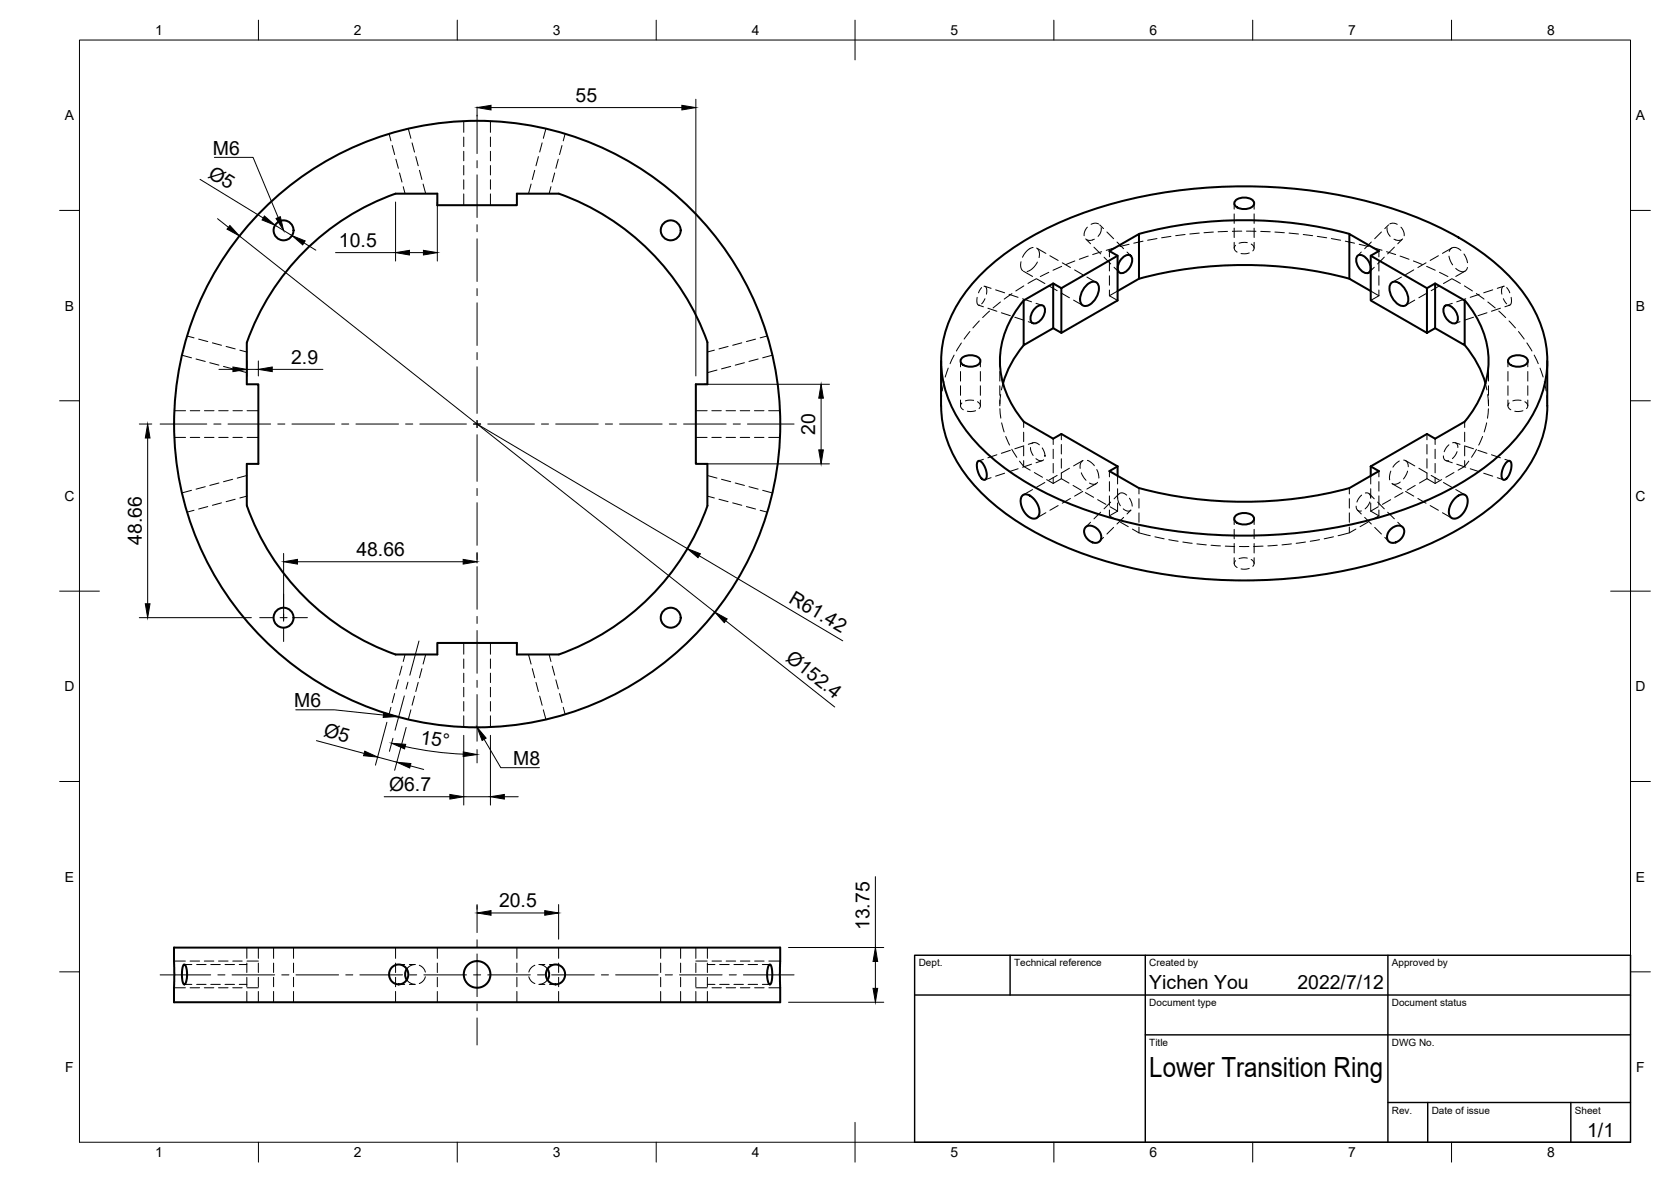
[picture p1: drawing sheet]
<svg xmlns="http://www.w3.org/2000/svg" width="420mm" height="297mm" viewBox="0 0 420 297" stroke-linecap="round" stroke-linejoin="round" font-family="sans-serif">
<!-- layer: Visible -->
<g fill="none" stroke="#000" stroke-width=".51">
<path d="M286.4 58.8a103.2 103.2 0 0 1 52.9 0M310.7 50.4a3.4 3.4 0 0 1 4.6 .3 1.57 1.57 0 0 1-1.8 1.8 3 3 0 0 1-3.1-1v-.8zM246.6 69a71.8 71.8 0 0 1 28.6-16.5 126 126 0 0 1 79.6 1.6 64.7 64.7 0 0 1 26.7 17.5 28.5 28.5 0 0 1 6.9 24.7 34.6 34.6 0 0 1-11.9 18.6 78.9 78.9 0 0 1-30.4 15.3 126.3 126.3 0 0 1-75.2-2.8 64.7 64.7 0 0 1-26.7-17.6 28.5 28.5 0 0 1-6.9-24.7 33.4 33.4 0 0 1 9.3-16.1zM257.4 75.5a22.2 22.2 0 0 0-4 24.2 28.1 28.1 0 0 0 4 6.2M260.1 77.7a1.58 1.58 0 0 1 2.5-.6 3.3 3.3 0 0 1-2.6 4.2 1.58 1.58 0 0 1-.6-2.5zM264.8 71.2l2.1 1.2v11.3l-2.1-1.2zM264.8 71.2l-7.4 4.3v11.2l7.4-4.2M272.9 72a2.18 2.18 0 0 1 2.9-.9 3.8 3.8 0 0 1-.8 4.6 2.18 2.18 0 0 1-2.9 .9 3.8 3.8 0 0 1 .8-4.6zM281 73.1l5.4-3.1v-11.2l-7.4 4.3 2 1.2v11.2l-14.1 8.2M281 64.3l-14.1 8.1M282 65a1.58 1.58 0 0 1 2.5-.5 3.3 3.3 0 0 1-2.6 4.2 1.58 1.58 0 0 1-.6-2.5zM286.4 70a103.2 103.2 0 0 1 52.9 0"/>
<path d="M341.2 64.5a1.58 1.58 0 0 1 2.5 .5 3.1 3.1 0 0 1 .7 3.2 1.58 1.58 0 0 1-2.4-.5 3.1 3.1 0 0 1-.8-3.2zM344.7 73.1l-5.4-3.1v-11.2l7.4 4.3-2 1.2v11.2l14.1 8.2M344.7 64.3l14.1 8.1M349.9 71.1a2.18 2.18 0 0 1 2.9 .9 3.8 3.8 0 0 1 .8 4.6 2.18 2.18 0 0 1-2.9-.9 3.8 3.8 0 0 1-.8-4.6zM358.8 72.4l2-1.2v11.3l-2 1.2zM360.8 71.2l7.5 4.3v11.2l-7.5-4.2M363.1 77.1a1.58 1.58 0 0 1 2.5 .6 3.1 3.1 0 0 1 .8 3.2 1.58 1.58 0 0 1-2.5-.6 3.1 3.1 0 0 1-.8-3.2zM368.3 75.5a22.2 22.2 0 0 1 4 24.2 28.1 28.1 0 0 1-4 6.2M236.6 90.7v11.3M241.8 90a3.4 3.4 0 0 1 4.6 .3 1.57 1.57 0 0 1-1.7 1.8 3 3 0 0 1-3.1-1v-.8zM257.4 86.7a26.2 26.2 0 0 0-5.2 9.7M368.3 86.7a26.2 26.2 0 0 1 5.2 9.7"/>
<path d="M379.5 90a3.4 3.4 0 0 1 4.6 .3 1.57 1.57 0 0 1-1.8 1.8 3 3 0 0 1-3.1-1v-.8zM389 90.7l.1 11.3a31.2 31.2 0 0 1-10.4 22.1 71.7 71.7 0 0 1-27.4 15.8 126.5 126.5 0 0 1-76.9 0 71.7 71.7 0 0 1-27.4-15.8 31.2 31.2 0 0 1-10.4-22.1M245.9 116l.6-.1 1 1.3 .6 1.6-.1 1.3a.74 .74 0 0 1-.8 .5 .74 .74 0 0 1-.6-.6l-.9-2.1-.1-1.2zM257.4 106l7.4 4.2 2.1-1.1 14.1 8.1M281 117.2l-2 1.2 7.4 4.3a103.2 103.2 0 0 0 52.9 0M281 117.2v2.4M344.7 117.2l2 1.2-7.4 4.3M344.7 117.2v2.4M368.3 106l-7.5 4.2-2-1.1-14.1 8.1M378.8 116.2l.4-.3h.5l.3 .4v.8l-.3 1.8-1 1.5a.72 .72 0 0 1-.9 0 .72 .72 0 0 1-.3-.9l.3-1.4zM62.1 127.1v-10.5h2.9v-20h-2.9v-10.5a61.4 61.4 0 0 1 37.4-37.4h10.5v2.9h20v-2.9h10.5a61.3 61.3 0 0 1 37.4 37.4v10.5h-2.9v20h2.9v10.5M62.1 127.1a61.4 61.4 0 0 0 37.4 37.4"/>
<path d="M177.9 127.1a61.4 61.4 0 0 1-37.4 37.4M257 124.6l.7-.4 .9 .2 .9 .6 .9 1 .6 1.1 .4 1.3-.1 .9-.5 .8-.8 .3-.7-.2-.9-.5-.9-1.1-.5-.9-.4-1.4 .1-1zM272.9 132.6l.5-.4 .7-.1 1.5 .5 1 1.2 .3 1.3a1.66 1.66 0 0 1-1.2 1.3 1.66 1.66 0 0 1-1.7-.5l-.8-.7-.5-1.1-.1-.8zM310.7 129.6a3.4 3.4 0 0 1 4.6 .4 1.57 1.57 0 0 1-1.8 1.8 3 3 0 0 1-3.1-1.1v-.7zM349.6 133l1-.7 1.2-.2a1.67 1.67 0 0 1 1.3 1.2 1.67 1.67 0 0 1-.5 1.7l-.8 .9-1.3 .5a1.6 1.6 0 0 1-1.7-.8 1.6 1.6 0 0 1 .3-1.9zM366 125.1l1.1-.7 1.1-.1 .6 .5 .2 1.3-.3 1.6-.8 1.2-1.2 1.1-1.1 .4-.6-.2-.4-.4-.3-1.4 .6-1.9zM99.5 164.5h10.5v-2.9h20v2.9h10.5M43.8 238.1h152.4v13.8h-152.4zM46.2 242.5l.2-.1 .3 .3 .3 1.2v1.9l-.4 1.4a.38 .38 0 0 1-.5 .1 .38 .38 0 0 1-.1-.5l-.3-2.3 .1-1.1zM102.3 243.5l-.4 1.4 .4 1.3M137.7 243.5l.4 1.4-.4 1.3M193.4 242.5a.42 .42 0 0 1 .5 0 .42 .42 0 0 1 .1 .5l.2 2.2-.4 2a.39 .39 0 0 1-.5 .1 .39 .39 0 0 1-.2-.5l-.2-2.4z"/>
<circle cx="71.3" cy="57.9" r="2.51"/>
<circle cx="168.6" cy="57.9" r="2.51"/>
<circle cx="120" cy="106.6" r="76.2"/>
<circle cx="71.3" cy="155.2" r="2.51"/>
<circle cx="168.6" cy="155.2" r="2.51"/>
<circle cx="100.2" cy="244.9" r="2.46"/>
<circle cx="120" cy="244.9" r="3.4"/>
<circle cx="139.7" cy="244.9" r="2.46"/>
</g>
<!-- layer: Hidden -->
<g fill="none" stroke="#000" stroke-width=".25">
<path d="M97.8 33.6l.5 1.8M98.6 36.6l.6 2.2M102.7 32.3l.6 2.5M103.6 35.9l.6 2.3M104.5 39.4l.7 2.3M116.6 30.4v2.9M116.6 34.4v2.4M116.6 38v2.4M123.3 30.4v2.9M123.3 34.4v2.4M123.3 38v2.4M135.4 39.4l-.6 2.3"/>
<path d="M136.3 35.9l-.6 2.3M137.3 32.3l-.7 2.5M141.3 36.6l-.6 2.2M142.1 33.6l-.5 1.8M99.5 40l.7 2.3M100.5 43.5l.6 2.2M101.4 46.9l.5 1.8M105.5 42.8l.6 2.3M106.4 46.3l.6 2.4M116.6 41.6v2.4M116.6 45.2v2.3M116.6 48.7v2.9"/>
<path d="M123.3 41.6v2.4M123.3 45.2v2.3M123.3 48.7v2.9M133.5 46.3l-.6 2.4M134.5 42.8l-.7 2.3M138.5 46.9l-.4 1.8M139.5 43.5l-.6 2.2M140.4 40l-.6 2.3M273.4 57.1l-.7 1.3-.1 .9M276.2 56.3l-.8-.2-1.1 .3M276.5 56.5l1 1M276.9 57.2l-.1 1.2-.7 1"/>
<path d="M278.3 58.3l1.7 1.7M290.9 60l-2.3 .4M294.4 59.4l-2.3 .4M298 58.9l-2.4 .3M301.5 58.6l-2.3 .2M305.1 58.3l-2.4 .2M308.7 58.2l-2.4 .1M310.3 51.1v1.5M310.3 53.7v2.4M310.3 57.3v2.4M312.2 58.1h-2.3M313.4 58.1h2.4"/>
<path d="M315.3 51.1v1.5M315.3 53.7v2.4M315.3 57.3v2.4M317 58.2l2.4 .1M320.6 58.3l2.3 .2M324.1 58.6l2.4 .2M327.7 58.9l2.4 .3M331.2 59.4l2.4 .4M334.8 60l2.3 .4M347.3 58.3l-1.6 1.7M348.8 57.2l.1 1.2 .7 1M349.2 56.5l-1 1"/>
<path d="M349.4 56.3l.9-.2 1 .3M352.3 57.1l.7 1.3 .1 .9M245.7 74.7v1.6l.3 .4h.3M246.1 76.7l1.2 .4M246.8 72.3l-.8 1.3M247.4 71.9l.4 .1 .3 .5-.1 1.4M247.6 72l1.6 .5M247.6 75.1l-.8 1.3M248.4 77.5l2.3 .7M248.8 78.2l-1.7 1.6M250.3 72.8l2.3 .8M251.6 75.9l-1.9 1.5"/>
<path d="M251.8 78.6l2.2 .7M253.7 74l2.3 .7M254.4 73.8l-1.9 1.4M255.2 79.7l2.2 .8M256.7 65.8v1.3l.4 .9M257.1 75.1l2.3 .7M257.3 68.1l2.3 1.4M257.4 71.8l-2 1.3M259.8 62.2l-1.5 .7-1.2 1.8M260.5 76.2l1.6 .5M260.5 70.1l-2 1.1M260.6 62.3l2.4 1.4"/>
<path d="M260.6 70.1l2.1 1.2M260.8 65.9l-1.1 1.5-1.4 .8M260.9 62.5l.4 .9v1.3M263.7 68.4l-2.1 1.1M263.8 71.8l2 1.3M264 64.3l2.1 1.2M266.8 73.6l2.1 1.2M267 66.9l-2.2 1M267.1 66l2.1 1.2M269.9 75.4l2.4 1.4M270.2 67.8l2 1.2M270.3 65.6l-2.2 .9"/>
<path d="M273 60l1.2 1.3M273.3 69.6l2.3 1.4M273.6 64.4l-2.2 .8M275.1 62.1l1.7 1.7M275.2 60.1l-1 .3-1-.2M277 63.3l-2.3 .7M277.6 64.6l1.7 1.7M279 63.1v1.4M279 65.7v2.4M279 69.3v2.4M279 72.9v1.4M279 74.3l2 1.2"/>
<path d="M280.1 67.2l1.3 1.2M280.4 62.3l-2.2 .6M280.9 60.8l1.6 1.7M281 73.1l-2 1.2M283.4 63.3l1 1M283.9 61.4l-2.3 .6M287.4 60.6l-2.3 .5M310.3 60.9v1.4M310.7 61.6a1.02 1.02 0 0 0 .4 1.8M313.6 61l-1.1-.1-.9 .2M314.1 63.6l-.8 .2-1.3-.1M314.6 61.3a1.02 1.02 0 0 1 .4 1.7"/>
<path d="M315.3 60.9v1.4M338.3 60.6l2.3 .5M341.8 61.4l2.3 .6M342.3 63.3l-1 1M344.7 73.1l2 1.2M344.8 60.8l-1.7 1.7M345.2 62.3l2.3 .6M345.5 67.2l-1.2 1.2M346.7 63.1v1.4M346.7 65.7v2.4M346.7 69.3v2.4M346.7 72.9v1.4"/>
<path d="M346.7 74.3l-2 1.2M348.1 64.6l-1.7 1.7M348.6 63.3l2.3 .7M350.5 60.1l1 .3 .9-.2M350.6 62.1l-1.7 1.7M352 64.4l2.3 .8M352.4 69.6l-2.3 1.4M352.7 60l-1.2 1.3M355.4 65.6l2.2 .9M355.5 67.8l-2.1 1.2M355.7 75.4l-2.3 1.4M358.6 66l-2.1 1.2"/>
<path d="M358.7 66.9l2.2 1M358.8 73.6l-2 1.2M361.7 64.3l-2.1 1.2M361.9 71.8l-2 1.3M361.9 68.4l2.2 1.1M364.3 64.4l.3 1 .7 1.2M365 70.1l-2.1 1.2M365 62.3l-2.3 1.4M365.1 70.1l2.1 1.1M365.2 76.2l-1.6 .5M367.3 62.9l-.8-.5-1-.2-.6 .2-.5 .8M368.1 63.8l.6 1 .3 1.2"/>
<path d="M368.2 71.8l2 1.3M368.4 68.1l-2.4 1.4M368.6 75.1l-2.3 .7M369 67.2l-.3 .7-.8 .4-1-.2-.9-.7M370.5 79.7l-2.3 .8M371.2 73.8l1.9 1.4M371.9 74l-2.2 .7M373.9 78.6l-2.3 .7M374.1 75.9l1.9 1.5M375.3 72.8l-2.2 .8M376.9 78.2l1.7 1.6M377.3 77.5l-2.3 .7"/>
<path d="M378 75.1l.8 1.3M378 72l-1.5 .5M378.2 71.9l-.3 .1-.3 .5v1.4M378.8 72.3l.8 1.3M379.6 76.7l-1.2 .4M380 74.7l-.1 1.6-.2 .4h-.4M45.7 89.3l2.5 .6M47 84.4l1.8 .5M49.3 90.2l2.3 .6M50 85.2l2.2 .6M52.7 91.2l2.4 .6M53.4 86.2l2.3 .6"/>
<path d="M56.2 92.1l2.3 .6M56.9 87.1l2.2 .6M59.6 93l2.5 .6M60.3 88l1.8 .5M179.6 88l-1.7 .5M180.3 93l-2.4 .6M183.1 87.1l-2.3 .6M183.7 92.1l-2.3 .6M186.5 86.2l-2.3 .6M187.2 91.2l-2.3 .6M190 85.2l-2.3 .6M190.6 90.2l-2.3 .6"/>
<path d="M192.9 84.4l-1.8 .5M194.2 89.3l-2.4 .6M236.8 99.4l-.2 2.6M237.4 95.9l-.5 2.3M238.4 92.5l-.7 2.2M239.9 89.2l-1 2.2M241.5 90.7v1.5M241.5 93.4v2.4M241.5 97v2.3M241.7 86.2l-1.2 2M243.9 83.3l-1.5 1.9M246.2 80.7l-1.6 1.7"/>
<path d="M246.5 90.7v1.5M246.5 93.4v2.4M246.5 97v2.3M251.4 90.7v1.5M251.4 93.4v2.4M251.4 97v2.3M251.6 99.2l-.2 2.3M252.2 96.4l-.4 1.6M258.6 80.8l1.2 .4M367.1 80.8l-1.2 .4M373.5 96.4l.4 1.6M374.1 99.2l.1 2.3"/>
<path d="M374.3 90.7v1.5M374.3 93.4v2.4M374.3 97v2.3M379.2 90.7v1.5M379.2 93.4v2.4M379.2 97v2.3M379.4 80.7l1.6 1.7M381.8 83.3l1.4 1.9M383.9 86.2l1.3 2M384.2 90.7v1.5M384.2 93.4v2.4M384.2 97v2.3"/>
<path d="M385.8 89.2l1 2.2M387.2 92.5l.8 2.2M388.3 95.9l.4 2.3M388.9 99.4l.1 2.6M43.8 103.2h2.9M43.8 109.9h2.9M47.8 103.2h2.4M47.8 109.9h2.4M51.4 103.2h2.4M51.4 109.9h2.4M55 103.2h2.4M55 109.9h2.4"/>
<path d="M58.6 103.2h2.3M58.6 109.9h2.3M62.1 119.5l-2.5 .6M62.1 103.2h2.9M62.1 109.9h2.9M175 103.2h2.8M175 109.9h2.8M177.9 119.5l2.4 .6M179 103.2h2.4M179 109.9h2.4M182.6 103.2h2.3M182.6 109.9h2.3"/>
<path d="M186.1 103.2h2.4M186.1 109.9h2.4M189.7 103.2h2.4M189.7 109.9h2.4M193.3 103.2h2.8M193.3 109.9h2.8M241.5 100.5v1.5M241.9 101.3a1.01 1.01 0 0 0 .3 1.7M244.8 100.6l-1.1-.1-1 .2M245.3 103.2l-1.2 .2-.9-.1M245.8 101a1.04 1.04 0 0 1 .4 1.7M246.5 100.5v1.5"/>
<path d="M247.3 115.4l-1.2 .4M250.7 114.3l-2.3 .7M251.4 100.5v1.5M251.4 102.7l.3 2.4M251.9 106.3l.6 2.2M252.6 118.9l-2.3 .8M252.9 109.7l1 2.2M254 113.2l-2.2 .7M254.4 112.9l1.3 2M256 117.8l-2.3 .7M256.3 115.9l1.1 1.3M257.4 115.7v1.5l1.6 1"/>
<path d="M257.4 106v1.4M257.4 108.6v2.4M257.4 112.2v2.4M257.4 112l-2.2 .8M259.1 112.5l.2 1 .5 1M259.4 116.7l-2.3 .7M259.4 111.5a1.39 1.39 0 0 1 1.9 .3M259.8 111.3l-1.2 .4M260.1 118.8l2 1.1M260.5 115.3a1.45 1.45 0 0 0 1.9 .3M262.1 112.6l.5 1.2 .1 .8M262.1 115.8l-1.6 .5"/>
<path d="M264.8 110.2v1.5M264.8 112.9v2.4M264.8 116.5v2.3M265.8 119.5l-2 1.2M266.9 109.1v1.4M266.9 111.7v2.4M266.9 115.3v2.4M268.9 117.7l-2 1.2v1.4M271.9 118.8l1.2 1.9M272.3 115.7l-2.4 1.4M272.3 115.7l-.6 .8-.1 1.2M273.4 115.7l.9 .5 .9 .8"/>
<path d="M275.8 118l.4 1.1 .1 1M279 118.4v1.4M281 119.6v2M344.7 119.6v2M346.7 118.4v1.4M349.7 118.4l-.3 1.2v1M351.9 115.9l-.9 .6-.8 .9M352.9 115.6l.5 .1 .4 .5 .3 1.1M353.4 115.7l2.3 1.4M353.9 118.4l-1 2M356.8 117.7l2 1.2v1.4M358.8 109.1v1.4"/>
<path d="M358.8 111.7v2.4M358.8 115.3v2.4M359.9 119.5l2 1.2M360.8 110.2v1.5M360.8 112.9v2.4M360.8 116.5v2.3M362.9 114.6a1.03 1.03 0 0 0 1.4 1.2M363.6 115.8l1.6 .5M364.3 111.8l-.7 .8-.5 .9M365.3 111.3a1.02 1.02 0 0 1 1.3 1.2M365.6 118.8l-2.1 1.1M365.9 111.3l1.2 .4"/>
<path d="M366.3 116.7l2.3 .7M366.4 113.5l-.6 1.1-.6 .7M368.2 112l2.3 .8M368.3 115.7v1.5l-1.7 1M368.3 106v1.4M368.3 108.6v2.4M368.3 112.2v2.4M369.3 115.9l-1 1.3M369.7 117.8l2.2 .7M371.2 112.9l-1.2 2M371.6 113.2l2.3 .7M372.8 109.7l-1 2.2"/>
<path d="M373.1 118.9l2.2 .8M373.8 106.3l-.6 2.2M374.2 102.7l-.2 2.4M374.3 100.5v1.5M375 114.3l2.3 .7M378.4 115.4l1.2 .4M379.2 100.5v1.5M379.5 101.3a1.02 1.02 0 0 0 .4 1.7M382.5 100.6l-1.1-.1-1 .2M382.9 103.2l-1.2 .2-.8-.1M383.4 101a1.03 1.03 0 0 1 .4 1.7M384.2 100.5v1.5"/>
<path d="M48.2 123.2l-2.5 .7M48.8 128.2l-1.8 .5M51.6 122.3l-2.3 .6M52.2 127.3l-2.2 .6M55.1 121.4l-2.4 .6M55.7 126.4l-2.3 .6M58.5 120.4l-2.3 .7M59.1 125.5l-2.2 .6M62.1 124.7l-1.8 .4M177.9 124.7l1.7 .4M180.8 125.5l2.3 .6M181.4 120.4l2.3 .7"/>
<path d="M184.2 126.4l2.3 .6M184.9 121.4l2.3 .6M187.7 127.3l2.3 .6M188.3 122.3l2.3 .6M191.1 128.2l1.8 .5M191.8 123.2l2.4 .7M249.2 120l-1.6 .6M259.6 123l-2.3 1.4M262.7 121.2l-2.1 1.2M263 128.8l-2.4 1.4M263.2 120.5l1.6 1M264.8 120v1.5"/>
<path d="M266.1 127l-2.1 1.2M266.9 120.3l-2.1 1.2M266.9 120.3l1.9 1.1M269.2 125.3l-2.1 1.2M269.8 122l2.1 1.2M272.2 123.5l-2 1.2M272.9 123.8l2.1 1.2M274.2 131.2l-1.2 1.3M275.6 121.6l-2.3 1.3M276 121.2l-.4 .3-.6 .2-1.1-.3M276 125.6l2.1 1.2M276.8 128.7l-1.7 1.7"/>
<path d="M277.5 135.1l-1 .9M279 121v2.4M279 124.6v2.4M279 128.2v1.4M279 129.6l1.6 1M279.1 127.3l1.9 1.1M279.3 126.2l-1.7 1.7M280 132.5l-1.7 1.7M281 128.4l-2 1.2M281 122.8v2.4M281 126.4v2M281 125.1l.1 .8 .6 1.2"/>
<path d="M281.4 124.1a1.4 1.4 0 0 1 1.9 .3M281.4 124.1l-1.3 1.3M281.6 131.2l2.1 1.2M282.4 127.9a1.39 1.39 0 0 0 2 .3l-1 1M282.5 130l-1.6 1.7M284 125.2l.5 1 .2 1M286.4 132.4v1.5l-1.7-.9M286.4 133.9l2.8 .7M286.4 122.7v1.4M286.4 125.3v2.4M286.4 128.9v2.4M290.4 134.9l2.3 .5"/>
<path d="M293.9 135.6l2.3 .4M297.4 136.2l2.4 .3M300.9 136.7l2.4 .2M304.5 137l2.4 .2M308.1 137.3h2.4M310.3 130.4v1.4M310.3 133v2.4M310.3 136.6v2.4M311.6 137.3h2.4M315.3 130.4v1.4M315.3 133v2.4M315.3 136.6v2.4"/>
<path d="M317.6 137.3h-2.4M321.2 137l-2.4 .2M324.7 136.7l-2.4 .2M328.3 136.2l-2.4 .3M331.8 135.6l-2.4 .4M335.3 134.9l-2.3 .5M339.3 132.4v1.5l1.6-.9M339.3 133.9l-2.9 .7M339.3 122.7v1.4M339.3 125.3v2.4M339.3 128.9v2.4M341 127.2a1.02 1.02 0 0 0 1.3 1.2"/>
<path d="M341.3 128.2l1 1M342.4 124.4l-.6 .6-.6 1.2M343.1 130l1.7 1.7M343.3 123.9a1.04 1.04 0 0 1 1.3 1.2M344 131.2l-2 1.2M344.3 124.1l1.2 1.3M344.4 126.1l-.4 1-.8 .8M344.7 122.8v2.4M344.7 126.4v2M344.7 128.4l2 1.2M345.7 132.5l1.6 1.7M346.4 126.2l1.7 1.7"/>
<path d="M346.6 127.3l-1.9 1.1M346.7 121v2.4M346.7 124.6v2.4M346.7 128.2v1.4M346.7 129.6l-1.6 1M348.2 135.1l1 .9M348.9 128.7l1.7 1.7M349.7 125.6l-2.1 1.2M350.1 121.6l2.3 1.3M351.5 131.2l1.2 1.3M352.1 121.1l-1.1 .6-1-.2M352.8 123.8l-2.1 1.2"/>
<path d="M353.4 123.5l2.1 1.2M355.9 122l-2.1 1.2M356.5 125.3l2.1 1.2M358.8 120.3l2 1.2M358.8 120.3l-1.9 1.1M359.6 127l2.1 1.2M360.8 120v1.5M362.5 120.5l-1.7 1M362.7 128.8l2.3 1.4M362.9 121.2l2.1 1.2M366 123l2.4 1.4M376.5 120l1.5 .6"/>
<path d="M310.3 140.2v1.4M310.7 140.9a1.02 1.02 0 0 0 .4 1.7M313.6 140.3l-1.1-.1-.9 .2M314.1 142.8l-.8 .2h-1.3M314.6 140.6a1.02 1.02 0 0 1 .4 1.7M315.3 140.2v1.4M98.3 177.7l-.5 1.8M99.2 174.3l-.6 2.3M100.2 170.8l-.7 2.3M101.1 167.4l-.6 2.3M101.9 164.5l-.5 1.7M103.3 178.4l-.6 2.4"/>
<path d="M104.2 174.9l-.6 2.3M105.2 171.5l-.7 2.3M106.1 168l-.6 2.3M107 164.5l-.6 2.4M116.6 161.6v2.8M116.6 165.6v2.4M116.6 169.2v2.3M116.6 172.7v2.4M116.6 176.3v2.4M116.6 179.9v2.8M123.3 161.6v2.8M123.3 165.6v2.4"/>
<path d="M123.3 169.2v2.3M123.3 172.7v2.4M123.3 176.3v2.4M123.3 179.9v2.8M132.9 164.5l.6 2.4M133.8 168l.7 2.3M134.8 171.5l.6 2.3M135.7 174.9l.6 2.3M136.6 178.4l.7 2.4M138.1 164.5l.4 1.7M138.9 167.4l.6 2.3M139.8 170.8l.6 2.3"/>
<path d="M140.7 174.3l.6 2.3M141.6 177.7l.5 1.8M62.1 238.1v2.7M65 238.1v2.7M68.8 238.1v2.7M73.8 238.1v2.7M99.5 238.1v2.7M110 238.1v2.7M130 238.1v2.7M140.5 238.1v2.7M166.1 238.1v2.7M171.1 238.1v2.7"/>
<path d="M175 238.1v2.7M177.9 238.1v2.7M43.8 241.5h2.8M43.8 248.2h2.8M46.4 247.4h1.8M46.4 242.4h1.8M47.8 241.5h2.4M47.8 248.2h2.4M49.4 247.4h2.4M49.4 242.4h2.4M51.4 241.5h2.4M51.4 248.2h2.4"/>
<path d="M53 247.4h2.4M53 242.4h2.4M54.9 241.5h2.4M54.9 248.2h2.4M56.6 247.4h2.4M56.6 242.4h2.4M58.5 241.5h2.4M58.5 248.2h2.4M60.2 247.4h1.9M60.2 242.4h1.9M62.1 242v2.4M62.1 245.6v2.4"/>
<path d="M62.1 249.2v2.7M62.1 241.5h2.9M62.1 248.2h2.9M65 242v2.4M65 245.6v2.4M65 249.2v2.7M68.8 242v2.4M68.8 245.6v2.4M68.8 249.2v2.7M73.8 242v2.4M73.8 245.6v2.4M73.8 249.2v2.7"/>
<path d="M99.5 242v2.4M99.5 245.6v2.4M99.5 249.2v2.7M100.2 247.4h1.5M100.2 242.4h1.5M102.3 246.2l1 .9 1 .3M102.9 247.4h1.5M102.9 242.4h1.5M104.3 242.4l-1 .2-1 .9M105.4 242.6l.9 .5 .7 1.2M107 245.5l-.7 1.2-.9 .5M110 242v2.4"/>
<path d="M110 245.6v2.4M110 249.2v2.7M130 242v2.4M130 245.6v2.4M130 249.2v2.7M133 245.5l.7 1.2 .8 .5M134.5 242.6l-.8 .5-.7 1.2M135.5 247.4h1.5M135.5 242.4h1.5M135.7 242.4l.9 .2 1 .9M137.6 246.2l-1 .9-.9 .3M138.2 247.4h1.5"/>
<path d="M138.2 242.4h1.5M140.5 242v2.4M140.5 245.6v2.4M140.5 249.2v2.7M166.1 242v2.4M166.1 245.6v2.4M166.1 249.2v2.7M171.1 242v2.4M171.1 245.6v2.4M171.1 249.2v2.7M175 242v2.4M175 245.6v2.4"/>
<path d="M175 249.2v2.7M175 241.5h2.8M175 248.2h2.8M177.9 242v2.4M177.9 245.6v2.4M177.9 249.2v2.7M177.9 247.4h1.9M177.9 242.4h1.9M179 241.5h2.4M179 248.2h2.4M181 247.4h2.3M181 242.4h2.3"/>
<path d="M182.6 241.5h2.4M182.6 248.2h2.4M184.5 247.4h2.4M184.5 242.4h2.4M186.2 241.5h2.4M186.2 248.2h2.4M188.1 247.4h2.4M188.1 242.4h2.4M189.7 241.5h2.4M189.7 248.2h2.4M191.7 247.4h1.9M191.7 242.4h1.9"/>
<path d="M193.3 241.5h2.9M193.3 248.2h2.9"/>
</g>
<circle cx="262.7" cy="114.6" r=".11" fill="#000" stroke="#000" stroke-width=".25"/>
<!-- layer: Border -->
<g fill="none" stroke="#000" stroke-width=".25">
<path d="M20 10.1h390v276.9h-390zM65 5.1v5M115 5.1v5M165 5.1v5M215 5.1v10M265 5.1v5M315 5.1v5M365 5.1v5M15 52.9h5M410 52.9h5M15 100.7h5M410 100.7h5"/>
<path d="M15 148.6h10M405 148.6h10M15 196.4h5M410 196.4h5M15 244.2h5M410 244.2h5M65 287v5M115 287v5M165 287v5M215 282.1v9.9M265 287v5M315 287v5"/>
<path d="M365 287v5"/>
</g>
<!-- layer: TitleBlock -->
<path d="M230 240.1h180v46.9h-180zM230 250h180M254 240.1v9.9M288 240.1v46.9M349 240.1v46.9M288 260.1h122M349 277.1h61M359 277.1v9.9M395 277.1v9.9" fill="none" stroke="#000" stroke-width=".36"/>
<!-- layer: Center Lines -->
<g fill="none" stroke="#000" stroke-width=".25">
<path d="M120 26.9v11.7M120 40.4v1.8M120 43.9v10.8M120 56.5v1.7M120 60v10.7M120 72.5v1.8M120 76.1v10.7M120 88.6v1.8M120 92.2v11.7M40.3 106.6h11.7M53.8 106.6h1.8M57.3 106.6h10.8"/>
<path d="M69.8 106.6h1.8M73.4 106.6h10.7M85.9 106.6h1.8M89.5 106.6h10.7M102 106.6h1.8M105.6 106.6h11.7M119.1 106.6h1.8M120 105.7v1.7M120 109.2v11.8M122.6 106.6h11.8M136.1 106.6h1.8M139.7 106.6h10.7"/>
<path d="M152.2 106.6h1.8M155.8 106.6h10.7M168.3 106.6h1.8M171.9 106.6h10.7M184.4 106.6h1.8M187.9 106.6h11.8M120 122.8v1.7M120 126.3v10.7M120 138.8v1.8M65.3 155.2h3.3M70.4 155.2h1.8M71.3 149.2v3.3"/>
<path d="M71.3 154.3v1.8M71.3 157.9v3.3M74 155.2h3.3M120 142.4v10.7M120 154.9v1.8M120 158.5v10.7M101.7 174.9l-2.4 8.6M102.6 171.4l-.5 1.8M105.3 161.1l-2.3 8.6M120 171v1.7M120 174.5v11.8M120 227.6v6.8"/>
<path d="M120 236.2v1.7M120 239.7v10.8M40.3 245h12.7M54.8 245h1.8M58.4 245h10.7M70.8 245h1.8M74.4 245h10.7M86.9 245h1.8M90.5 245h10.7M103 245h1.8M106.6 245h10.7M119.1 245h1.8"/>
<path d="M120 252.2v1.8M120 255.8v6.8M122.6 245h10.7M135.1 245h1.8M138.7 245h10.7M151.2 245h1.8M154.8 245h10.7M167.3 245h1.8M170.9 245h10.7M183.4 245h1.7M186.9 245h12.8"/>
</g>
<!-- layer: Dimensions -->
<g fill="none" stroke="#000" stroke-width=".25">
<path d="M120 29v.2M123.5 27h47.9M175 24.9v69.6M50.3 45.1l15.9 9.7M54.7 55l2.7 2.1M60.2 59.3l119.5 94.5M69.2 56.6l4.2 2.6M99.5 50.8v14.8M110 50.8v14.8M76.4 61l3 1.9M84.4 63.5h15.1M103 63.5h3.5"/>
<path d="M55.1 92.8h3.5M62.1 90.7v3.8M62.1 92.8h2.9M65 90.7v3.8M68.5 92.8h12.7M177.1 96.6h31.5M35 106.6h3.2M37.1 110.1v41.6M120 106.6l52.8 31.3M177.1 116.6h31.5M206.5 100.1v13M71.3 139.1v16.7"/>
<path d="M120 139.1v2.4M175.8 139.7l36.1 21.3M35 155.2h28.2M74.8 141.2h41.7M182.5 156l27.4 21.7M79.6 186.1l12 3.2M95 190.3l4.8 1.2M97.3 181.5l-2.9 10.8M98.8 185.5l-.9 3.3M101.9 187.6l7.2 1.3 7.4 .6M102.1 182.8l-2.9 10.8M103.2 192.5l3.3 .9"/>
<path d="M116.6 184.8v17.5M120 188.4v3.3M123.3 184.8v17.5M96.6 200.2h16.5M116.6 200.2h6.7M126.8 200.2h3.5M120 227.3v1.2M123.5 229.4h13.5M140.5 227.3v8.7M198.3 238.1h23.9M220.1 220.3v17.8M198.3 251.9h23.9"/>
<path d="M220.1 241.6v6.8"/>
</g>
<g fill="#000" stroke="#000" stroke-width=".25">
<path d="M120 27l3.5-.5v1.1zM171.4 26.5l3.6 .5-3.6 .6zM57.8 56.7l2.4 2.6-3.1-1.7zM66.5 54.3l2.7 2.3-3.3-1.3zM73.4 59.2l3.3 1.3-.6 1zM99.5 63.5l3.5-.6v1.2zM106.5 62.9l3.5 .6-3.5 .6zM58.6 92.2l3.5 .6-3.5 .6zM65 92.8l3.5-.6v1.2zM37.1 106.6l.6 3.5h-1.2zM205.9 113.1h1.1l-.5 3.5zM206.5 96.6l.5 3.5h-1.1z"/>
<path d="M172.8 137.9l3.3 1.3-.6 1zM36.5 151.7h1.2l-.6 3.5zM71.3 141.2l3.5-.6v1.2zM116.5 140.6l3.5 .6-3.5 .6zM179.7 153.8l3.1 1.7-.7 1zM91.7 188.8l3.3 1.5-3.6-.4zM98.5 186.8l3.5 .3-.3 1.1zM99.8 191.5l3.5 .4-.3 1.1zM113.1 199.7l3.5 .5-3.5 .6zM116.5 189l3.5 .6-3.5 .5zM123.3 200.2l3.5-.5v1.1zM120 229.4l3.5-.6v1.2z"/>
<path d="M137 228.8l3.5 .6-3.5 .6zM219.5 248.4h1.2l-.6 3.5zM220.1 238.1l.6 3.5h-1.2z"/>
</g>
<!-- layer: Annotations -->
<path d="M69.4 54.9l1.1-.5 .8 3.5zM96.5 179.1l3.4 1-3.5 .2zM120 182.8l2.2 2.7-1 .6z" fill="#000" stroke="#000" stroke-width=".25"/>
<path d="M53.9 39.5h9.7l6.4 15.2M74.4 178.4h9.7l12.3 1.3M121.7 185.8l4.2 7.1h9.7" fill="none" stroke="#000" stroke-width=".25"/>
<text font-size="7" x="289" y="270.6">Lower Transition Ring</text>
<g font-size="4.9">
<text x="144.7" y="25.6">55</text>
<text x="53.6" y="38.8">M6</text>
<text x="52.1" y="44.4" transform="rotate(31 52.1 44.4)">Ø5</text>
<text x="85.2" y="62">10.5</text>
<text x="73.2" y="91.4">2.9</text>
<text x="205" y="109.2" transform="rotate(-90 205 109.2)">20</text>
<text x="35.7" y="136.9" transform="rotate(-90 35.7 136.9)">48.66</text>
<text x="89.6" y="139.7">48.66</text>
<text x="198.1" y="151.2" transform="rotate(31 198.1 151.2)">R61.42</text>
<text x="197.4" y="165.8" transform="rotate(38 197.4 165.8)">Ø152.4</text>
<text x="74" y="177.7">M6</text>
<text x="81.1" y="184.9" transform="rotate(15 81.1 184.9)">Ø5</text>
<text x="105.5" y="187" transform="rotate(8 105.5 187)">15°</text>
<text x="129.1" y="192.2">M8</text>
<text x="97.8" y="198.7">Ø6.7</text>
<text x="125.5" y="228">20.5</text>
<text x="218.7" y="233.8" transform="rotate(-90 218.7 233.8)">13.75</text>
<text x="289" y="248.5">Yichen You</text>
<text x="326.2" y="248.5">2022/7/12</text>
<text x="399.1" y="285.7">1/1</text>
</g>
<g font-size="3.5">
<text x="39" y="8.8">1</text>
<text x="89" y="8.8">2</text>
<text x="139" y="8.8">3</text>
<text x="189" y="8.8">4</text>
<text x="239" y="8.8">5</text>
<text x="289" y="8.8">6</text>
<text x="339" y="8.8">7</text>
<text x="389" y="8.8">8</text>
<text x="16.3" y="30.2">A</text>
<text x="411.3" y="30.2">A</text>
<text x="16.3" y="78">B</text>
<text x="411.3" y="78">B</text>
<text x="16.2" y="125.9">C</text>
<text x="411.2" y="125.9">C</text>
<text x="16.2" y="173.7">D</text>
<text x="411.2" y="173.7">D</text>
<text x="16.3" y="221.6">E</text>
<text x="411.3" y="221.6">E</text>
<text x="16.4" y="269.4">F</text>
<text x="411.4" y="269.4">F</text>
<text x="39" y="290.8">1</text>
<text x="89" y="290.8">2</text>
<text x="139" y="290.8">3</text>
<text x="189" y="290.8">4</text>
<text x="239" y="290.8">5</text>
<text x="289" y="290.8">6</text>
<text x="339" y="290.8">7</text>
<text x="389" y="290.8">8</text>
</g>
<g font-size="2.5">
<text x="231" y="242.9">Dept.</text>
<text x="255" y="242.9">Technical reference</text>
<text x="289" y="242.9">Created by</text>
<text x="350" y="242.9">Approved by</text>
<text x="289" y="252.8">Document type</text>
<text x="350" y="252.8">Document status</text>
<text x="289" y="262.9">Title</text>
<text x="350" y="262.9">DWG No.</text>
<text x="350" y="279.9">Rev.</text>
<text x="360" y="279.9">Date of issue</text>
<text x="396" y="279.9">Sheet</text>
</g>
</svg>
